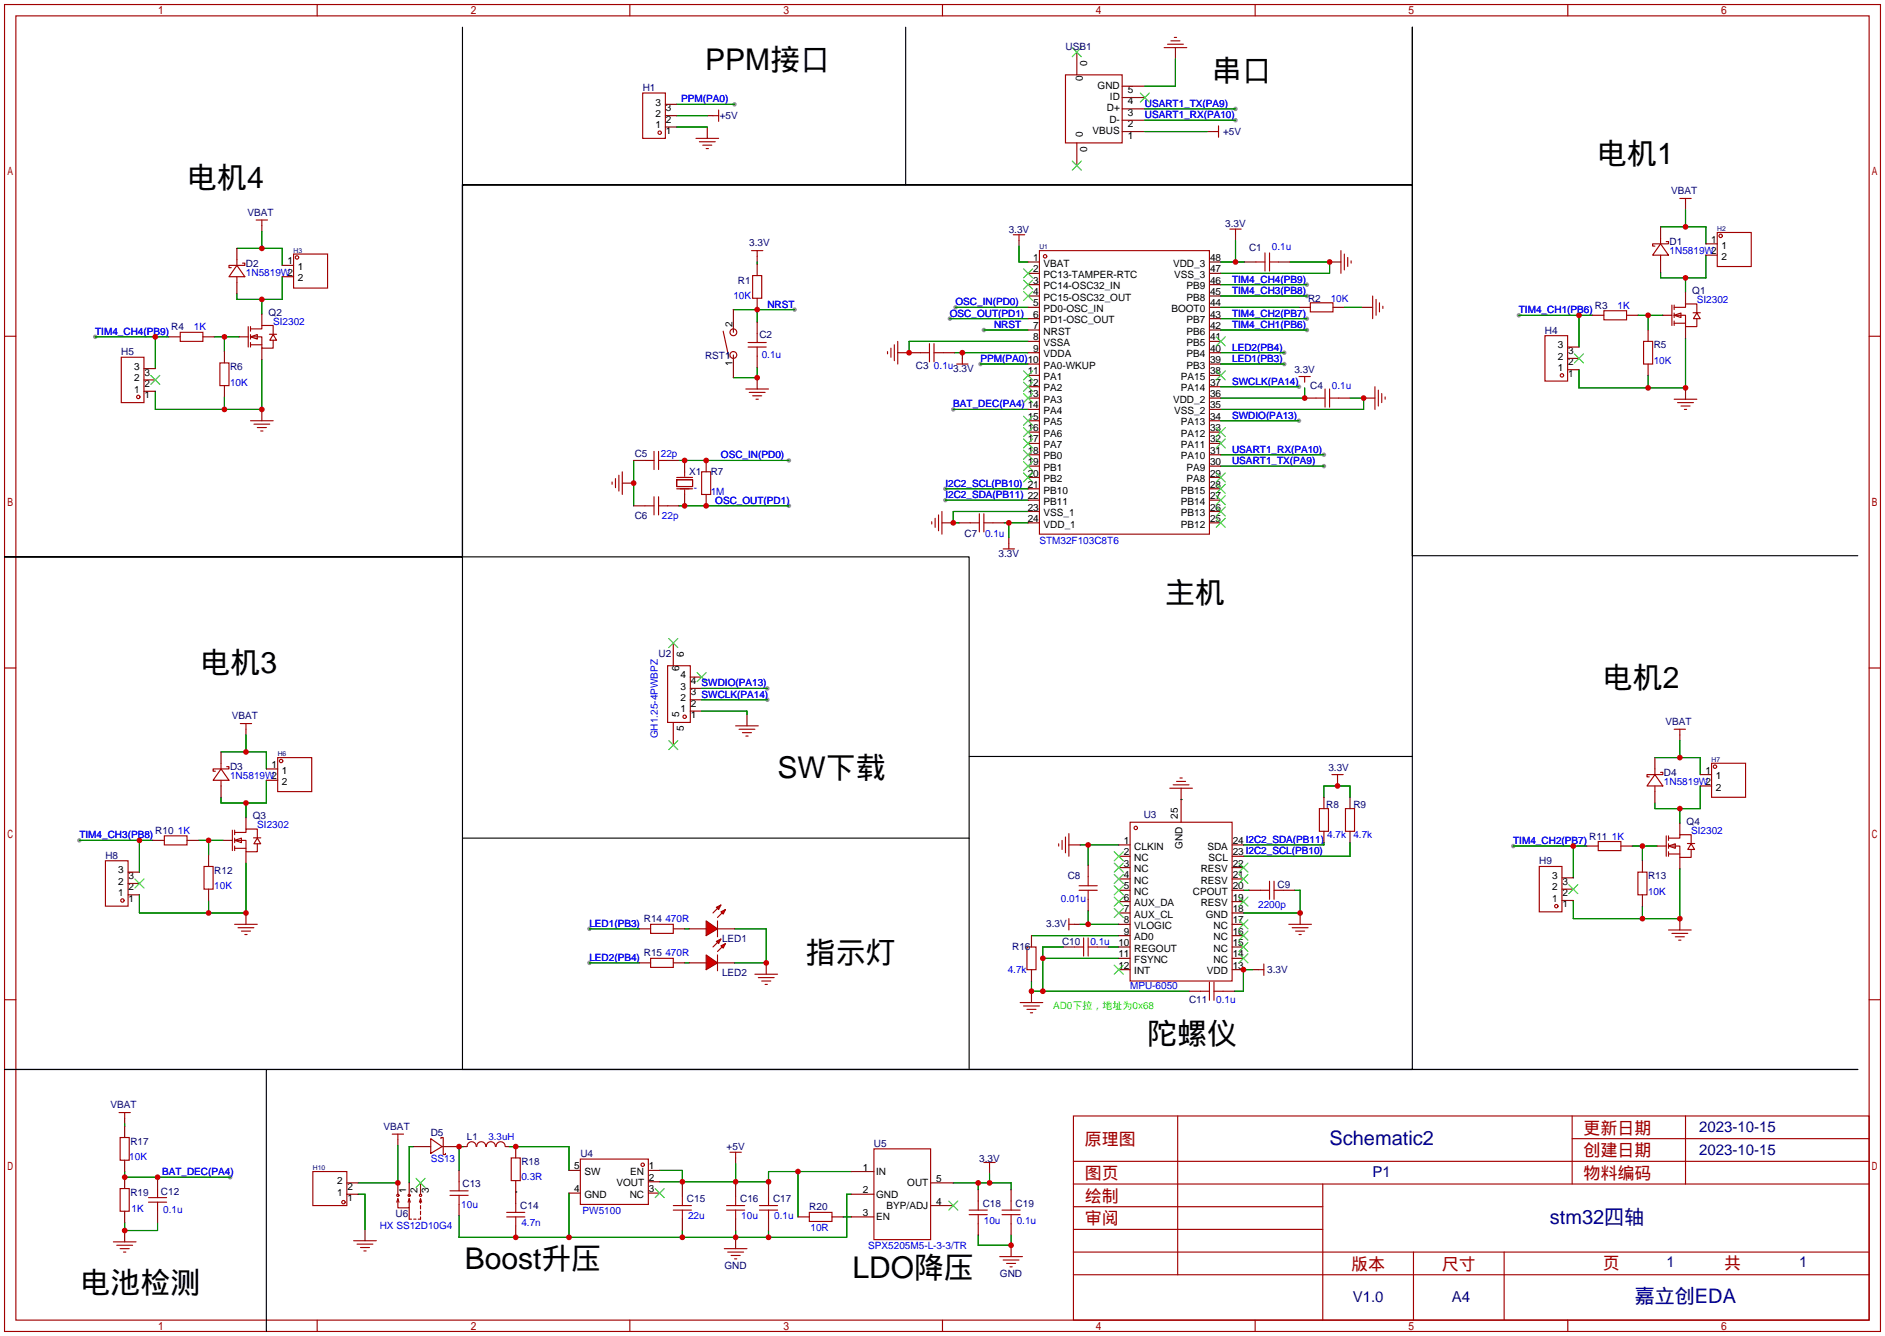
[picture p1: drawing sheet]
<svg xmlns="http://www.w3.org/2000/svg" width="422mm" height="299mm" viewBox="0 0 422 299" stroke-linecap="round" stroke-linejoin="round" font-family="sans-serif">
<g fill="#999">
<circle cx="292.9" cy="73.9" r=".51"/>
<circle cx="292.9" cy="63.8" r=".51"/>
<circle cx="296.7" cy="104.4" r=".51"/>
<circle cx="296.7" cy="101.9" r=".51"/>
<circle cx="211.8" cy="109.5" r=".51"/>
<circle cx="211.8" cy="112" r=".51"/>
<circle cx="176.8" cy="113.3" r=".51"/>
<circle cx="176.8" cy="103.1" r=".51"/>
<circle cx="214.1" cy="68.8" r=".51"/>
<circle cx="212.9" cy="71.4" r=".51"/>
<circle cx="219.7" cy="81.5" r=".51"/>
<circle cx="213.6" cy="91.7" r=".51"/>
<circle cx="287.8" cy="81.5" r=".51"/>
<circle cx="287.8" cy="79" r=".51"/>
<circle cx="220.5" cy="73.9" r=".51"/>
<circle cx="132.1" cy="208" r=".51"/>
<circle cx="132.1" cy="215.6" r=".51"/>
<circle cx="178.1" cy="69.3" r=".51"/>
<circle cx="51.6" cy="263.7" r=".51"/>
<circle cx="164.6" cy="23.4" r=".51"/>
<circle cx="292.9" cy="66.3" r=".51"/>
<circle cx="292.9" cy="71.4" r=".51"/>
<circle cx="340.4" cy="70.6" r=".51"/>
<circle cx="339.1" cy="189.5" r=".51"/>
<circle cx="21.3" cy="75.4" r=".51"/>
<circle cx="17.8" cy="188.2" r=".51"/>
<circle cx="291.1" cy="94.2" r=".51"/>
<circle cx="291.1" cy="86.6" r=".51"/>
<circle cx="172" cy="154.2" r=".51"/>
<circle cx="172" cy="156.7" r=".51"/>
<circle cx="276.9" cy="26.9" r=".51"/>
<circle cx="276.9" cy="24.4" r=".51"/>
</g>
<g fill="none" stroke="#a10000" stroke-width=".25">
<path d="M1 1h420.4v297.2h-420.4zM3.6 3.6h415.2v292.1h-415.2zM71.1 1v2.6M141.1 1v2.6M211.2 1v2.6M281.3 1v2.6M351.3 1v2.6M156 31h5M156.7 31.8h3.6M157.5 32.5h2M158.2 33.3h.5M159.8 25.9h1.2"/>
<path d="M161 24.6v2.6M57.4 49.3h2.5M58.7 49.3v1.2M168.4 56.1h2.5M169.7 56.1v1.3M227.1 52.6h2.5M228.3 52.6v1.2M232.9 56.1h38.1v63.5h-38.1zM275.6 51.3h2.5M276.9 51.3v1.3M281.4 58.7h2.1M283.5 56.6v4.1"/>
<path d="M284.5 58.7h2M284.5 56.6v4.1M300.5 56.1v5.1M301.2 56.9v3.6M302 57.7v2M302.8 58.4v.5M376.4 44.5h2.6M377.7 44.5v1.2M1 75.3h2.6M198.9 78.7v.5M199.6 78v2M200.4 77.2v3.6"/>
<path d="M201.2 76.5v5M206.2 79h2.1M208.3 77v4M209.3 79h2M209.3 77v4M418.8 75.3h2.6M56.1 94.2h5.1M56.9 95h3.6M57.7 95.8h2M58.4 96.5h.5M167.1 87.1h5.1M167.9 87.9h3.5"/>
<path d="M168.7 88.6h2M169.4 89.4h.5M214.4 81.5h2.5M215.6 80.3v1.2M291.1 84.3h2.5M292.4 84.3v1.3M294.9 89.2h2M296.9 87.1v4.1M297.9 89.2h2.1M297.9 87.1v4.1M308.1 86.6v5.1M308.9 87.4v3.5"/>
<path d="M309.6 88.1v2.1M310.4 88.9v.5M375.2 89.4h5M375.9 90.2h3.6M376.7 90.9h2M377.4 91.7h.6M137.2 108v.5M137.9 107.2v2M138.7 106.4v3.6M139.4 105.7v5M144.5 103.1h2.1M144.5 113.3h2.1"/>
<path d="M146.6 101.1v4.1M146.6 111.3v4M147.6 103.1h2M147.6 101.1v4.1M147.6 111.3v4M147.6 113.3h2M151.6 107.4h3.6v1.6h-3.6zM151.6 109.5h3.6M151.6 106.9h3.6M153.4 105.7v1M153.4 109.7v1M157.2 105.7h2.1v5h-2.1z"/>
<path d="M208.8 116.8v.5M209.5 116.1v2M210.3 115.3v3.6M211.1 114.6v5M217.4 117.1h2.1M219.5 115.1v4M220.5 117.1h2M220.5 115.1v4M224.8 122.9h2.5M226.1 121.7v1.2M1 149.6h2.6M418.8 149.6h2.6"/>
<path d="M53.8 162.1h2.6M55.1 162.1v1.2M262.1 176.5h5.1M262.9 175.8h3.5M263.7 175h2M264.4 174.2h.5M298.4 173.5h2.6M299.7 173.5v1.3M375.2 163.3h2.5M376.4 163.3v1.3M237.2 189v.5M238 188.2v2"/>
<path d="M238.8 187.5v3.5M239.5 186.7v5.1M52.6 207h5.1M53.3 207.8h3.6M54.1 208.5h2M54.9 209.3h.5M145.8 207h5.1v2h-5.1zM160.8 206.2v3.6M169.2 218.2h5M169.9 218.9h3.6M170.7 219.7h2M239.5 205.7v2.6"/>
<path d="M239.5 207h1.3M281.9 217.2h1.3M283.2 215.9v2.5M288.8 207h5.1M289.6 207.8h3.5M290.3 208.5h2.1M291.1 209.3h.5M373.9 208.3h5.1M374.6 209h3.6M375.4 209.8h2M376.2 210.6h.5M1 223.9h2.6"/>
<path d="M171.4 220.5h.6M228.6 224.5h5.1M229.4 225.3h3.5M230.1 226.1h2.1M230.9 226.8h.5M418.8 223.9h2.6M26.7 249.2h2.5M27.9 249.2v1.2M87.9 254h2.5M89.2 254v1.3M163.6 258.1h2.5M164.8 258.1v1.2"/>
<path d="M240.5 249.9h178.3v45.8h-178.3zM263.9 249.9v35.6M352.3 249.9v15.3M352.3 255h66.5M377.7 249.9v15.3M25.4 278.1h5.1M26.2 278.9h3.5M26.9 279.7h2.1M79.2 277.9h5.1M80 278.6h3.6M80.8 279.4h2M162.3 279.7h5.1"/>
<path d="M220.5 260.3h2.5M221.7 260.3v1.3M240.5 270.3h55.9M240.5 265.2h178.3M240.5 275.3h55.9M240.5 260.1h178.3M296.4 265.2v30.5M27.7 280.4h.5M71.1 295.7v2.5M81.5 280.2h.5M141.1 295.7v2.5M163.1 280.4h3.5"/>
<path d="M163.8 281.2h2.1M164.6 281.9h.5M211.2 295.7v2.5M224 281.4h5.1M224.8 282.2h3.5M225.6 283h2M226.3 283.7h.5M240.5 285.5h178.3M240.5 280.4h178.3M281.3 295.7v2.5M316.7 280.4v15.3M337.1 280.4v15.3"/>
<path d="M351.3 295.7v2.5"/>
<circle cx="234.2" cy="57.4" r=".38"/>
</g>
<g fill="none" stroke="#870000" stroke-width=".25">
<path d="M158.5 28.4v2.6M158.5 25.9h1.3M58.7 50.5v1.3M169.7 57.4v1.3M228.3 53.8v1.3M230.4 58.7h2.5M271 58.7h2.6M276.9 52.6v1.2M278.9 58.7h2.5M286.5 58.7h2.6M297.9 58.7h2.6M377.7 45.7v1.3"/>
<path d="M201.2 79h5M211.3 79h2.6M215.6 79v1.3M230.4 79h2.5M230.4 61.2h2.5M230.4 63.8h2.5M230.4 66.3h2.5M230.4 68.8h2.5M230.4 71.4h2.5M230.4 73.9h2.5M230.4 76.5h2.5M271 79h2.6"/>
<path d="M271 61.2h2.6M271 63.8h2.6M271 66.3h2.6M271 68.8h2.6M271 71.4h2.6M271 73.9h2.6M271 76.5h2.6M58.7 91.7v2.5M169.7 84.6v2.5M230.4 89.2h2.5M230.4 81.5h2.5M230.4 84.1h2.5"/>
<path d="M230.4 86.6h2.5M230.4 91.7h2.5M230.4 94.2h2.5M230.4 96.8h2.5M230.4 99.3h2.5M271 89.2h2.6M271 81.5h2.6M271 84.1h2.6M271 86.6h2.6M271 91.7h2.6M271 94.2h2.6M271 96.8h2.6"/>
<path d="M271 99.3h2.6M292.4 89.2h2.5M300 89.2h2.5M305.6 89.2h2.5M377.7 86.9v2.5M139.4 108.2h2.6M142 103.1h2.5M142 113.3h2.5M149.6 103.1h2.5M149.6 113.3h2.5M153.4 103.1v2.6M153.4 110.7v2.6"/>
<path d="M158.2 103.1v2.6M158.2 110.7v2.6M211.1 117.1h2.5M214.9 117.1h2.5M222.5 117.1h2.5M230.4 117.1h2.5M230.4 101.9h2.5M230.4 104.4h2.5M230.4 106.9h2.5M230.4 109.5h2.5M230.4 112h2.5M230.4 114.6h2.5"/>
<path d="M271 117.1h2.6M271 101.9h2.6M271 104.4h2.6M271 106.9h2.6M271 109.5h2.6M271 112h2.6M271 114.6h2.6M226.1 120.4v1.3M55.1 163.3v1.3M264.7 176.5v2.6M299.7 174.8v1.2M376.4 164.6v1.3"/>
<path d="M239.5 189.2h2.6M55.1 204.5v2.5M143.3 208h2.5M150.9 208h2.5M171.7 215.6v2.6M240.8 207h1.3M280.7 217.2h1.2M291.3 204.5v2.5M376.4 205.7v2.6M231.1 222v2.5M27.9 250.4v1.3M89.2 255.3v1.2"/>
<path d="M164.8 259.3v1.3M27.9 275.6v2.5M81.8 275.3v2.6M164.8 277.1v2.6M221.7 261.6v1.3M226.6 278.9v2.5"/>
</g>
<g fill="none" stroke="#008700" stroke-width=".25">
<path d="M151.6 28.4h6.9M151.6 25.9h6.9M151.6 23.4h13M53.1 55.6h10.1v3.8M58.7 51.8v3.8M169.7 58.7v.5M228.3 55.1v3.6h2.1M273.6 58.7h5.3M276.9 53.8v4.9M289.1 58.7h8.8v2.5h-24.3M372.1 50.8h10.2v3.8M377.7 47v3.8"/>
<path d="M382.3 57.2v5h-10.2v-1.2M21.3 75.4h16.5M34.8 75.4v7.2M48 75.4h5.6M50.3 75.4v3.3M58.7 67.1v3.3M63.2 62v5.1h-10.1v-1.3M164.3 69.3h13.8M169.7 69.3v2.8M212.9 71.4h17.5M213.9 79h16.5M214.1 68.8h16.3"/>
<path d="M220.5 73.9h9.9M230.4 76.5h-26.7v2.5M273.6 79h14.2M273.6 73.9h19.3M273.6 63.8h19.3M273.6 71.4h19.3M273.6 66.3h19.3M340.4 70.6h16.5M353.8 70.6v7.1M367 70.6h5.6M369.3 70.6v3.3M377.7 62.2v3.3"/>
<path d="M377.7 75.7v11.2h-23.9v-4.1M50.3 88.9v2.8M58.7 80.5v11.2h-23.9v-4.1M169.7 82.3v2.3h-5.4M213.6 91.7h16.8M219.7 81.5h10.7M273.6 81.5h14.2M292.4 86.9v2.3h-18.8M302.5 89.2h3.1v2.5h-32M369.3 84.1v2.8M142 103.1v10.2M152.1 113.3h24.7"/>
<path d="M152.1 103.1h24.7M211.8 109.5h18.6M211.8 112h18.6M225 117.1h5.4M226.1 117.1v3.3M230.4 114.6h-16.8v2.5h1.3M273.6 104.4h23.1M273.6 101.9h23.1M49.5 168.4h10.2v3.8M55.1 164.6v3.8M55.1 179.8v3.3M59.7 174.8v5h-10.2v-1.2"/>
<path d="M264.7 179.1h.1M296.7 178.6v-2.6h5.8v2.6M370.8 169.7h10.2v3.8M376.4 165.9v3.8M381 176v5.1h-10.2v-1.3M17.8 188.2h16.5M31.2 188.2v7.1M44.4 188.2h5.6M46.7 188.2v3.3M55.1 193.3v11.2h-23.9v-4.1M242.1 189.2h8.6M243.8 189.2v4.6"/>
<path d="M278.6 199.4h1.3M290.1 199.4h1.2v5.1h-12.7M296.7 188.7v.5h-18.1M302.5 188.7v3.1h-23.9M339.1 189.5h16.5M352.6 189.5v7.1M365.8 189.5h5.5M368 189.5v3.3M376.4 181.1v3.3M376.4 194.6v11.1h-23.8v-4M46.7 201.7v2.8M132.1 208h11.2"/>
<path d="M132.1 215.6h11.2M153.4 208h1M153.4 215.6h1M164.6 208h7.1v7.6h-7.1M231.1 209.5h19.6M231.1 219.7v2.3h35.3M233.7 214.6h17M238.3 212.1h-4.6v9.9M242.1 207h8.6M243.8 204v3M248.4 212.1h2.3M280.7 217.2h-2.1v4.8h-2"/>
<path d="M368 202.9v2.8M27.9 251.7v.5M89.2 256.5v8.4h-8.9M92.7 256.8h-1v8.1M103.9 256.8h-1v5.3M114 256.8h13.5v5.3M27.9 262.4v1.3h23.7M27.9 273.8v1.8h7.4v-1.8M80.3 267.5h1.5v7.8M115.6 267h.1M127.5 267.2v9.9M147.8 262.1h5.1v3.3"/>
<path d="M147.8 264.7h24.4M152.9 275.6v1.5M164.8 260.6v4.8M164.8 275.6v1.5M172.2 275.6v1.5M178.8 262.4v10.1M189 272.5h1.8M190.8 267.5h-1.1v9.6h-86.8v-4.8M190.8 262.4h-18.6v3M213.6 264.9h13v1.5M219.2 264.9v1.5M219.2 276.6v2.3h7.4v-2.3"/>
<path d="M221.7 262.9v2"/>
</g>
<path d="M103.6 6.1v233.4h312.7h-415.3h315.5v-233.4v35.3h-212.9v83.3h-102.6h102.6v-83.3h212.9v83.1h99.8M202.9 6.1v35.3M103.6 124.7h113.6v44.7M316.5 169.4h-99.3v70.1M103.6 187.7h113.6M59.7 239.5v58.7" fill="none" stroke="#000" stroke-width=".25"/>
<g fill="none" stroke="#3c3" stroke-width=".25">
<path d="M229.4 60.2l2 2M229.4 62.7l2 2.1M229.4 65.3l2 2M231.4 60.2l-2 2M231.4 62.7l-2 2.1M231.4 65.3l-2 2M272.5 75.4l2.1 2.1M274.6 75.4l-2.1 2.1M229.4 83.1l2 2M229.4 85.6l2 2M229.4 88.1l2 2.1M229.4 93.2l2 2"/>
<path d="M229.4 95.8l2 2M229.4 98.3l2 2M231.4 83.1l-2 2M231.4 85.6l-2 2M231.4 88.1l-2 2.1M231.4 93.2l-2 2M231.4 95.8l-2 2M231.4 98.3l-2 2M272.5 98.3l2.1 2M272.5 95.8l2.1 2M272.5 83.1l2.1 2M274.6 98.3l-2.1 2"/>
<path d="M274.6 95.8l-2.1 2M274.6 83.1l-2.1 2M229.4 100.8l2 2.1M229.4 103.4l2 2M229.4 105.9l2 2.1M231.4 100.8l-2 2.1M231.4 103.4l-2 2M231.4 105.9l-2 2.1M272.5 116.1l2.1 2M272.5 113.5l2.1 2.1M272.5 111l2.1 2M272.5 108.5l2.1 2"/>
<path d="M272.5 105.9l2.1 2.1M274.6 116.1l-2.1 2M274.6 113.5l-2.1 2.1M274.6 111l-2.1 2M274.6 108.5l-2.1 2M274.6 105.9l-2.1 2.1"/>
</g>
<g fill="#f00" stroke="#a10000" stroke-width=".25">
<path d="M158.2 206.2l2.6 1.8-2.6 1.5z"/>
<path d="M160.5 203.2l1-.5-.5 1z"/>
<path d="M161.5 204.2l1.1-.5-.5 1z"/>
</g>
<path d="M145.8 214.6h5.1v2.1h-5.1zM160.8 203.5l-1 1M160.8 213.9v3.5M161.8 204.5l-1 1" fill="none" stroke="#a10000" stroke-width=".25"/>
<path d="M143.3 215.6h2.5M150.9 215.6h2.5M154.4 208h3.8M160.8 208h3.8" fill="none" stroke="#870000" stroke-width=".25"/>
<g fill="#f00" stroke="#a10000" stroke-width=".25">
<path d="M158.2 213.9l2.6 1.7-2.6 1.6z"/>
<path d="M160.5 210.8l1-.5-.5 1z"/>
<path d="M161.5 211.8l1.1-.5-.5 1z"/>
</g>
<g fill="none" stroke="#a10000" stroke-width=".25">
<path d="M238.8 16.8h12.7v15.2h-12.7zM260.9 10.7h5M261.6 9.9h3.6M262.4 9.1h2M263.1 8.4h.6M144 20.8h5.1v10.2h-5.1zM271.8 29.5h1.2M273 28.2v2.5M53.1 59.4l1.8 2.6h-3.6zM53.1 58.2v1.2M54.4 58.9h.5v.5h-3.6v.5h.5M65.8 56.9h7.6v7.6h-7.6z"/>
<path d="M372.1 54.6l1.8 2.6h-3.6zM372.1 53.3v1.3M372.1 57.2v1.2M373.4 54.1h.5v.5h-3.6v.5h.5M384.8 52.1h7.6v7.6h-7.6zM40.4 74.4h5.1v2.1h-5.1zM53.1 62v1.2M55.6 73.2v4.5M56.1 75.4l1.6-.5v1zM56.1 73.7h2.6v-.8h2.5v2M56.1 75.4h2.6v2.6h2.5v-1.8M56.1 77.2h2.6"/>
<path d="M56.1 73.2v1M56.1 74.9v1M56.1 76.7v1M60.4 74.9h1.6M61.2 74.9l.8 1.3h-1.5zM162.1 74.2l1.2 5.8M167.6 77.7h4.1M167.6 76.7h4.1M168.7 61.7h2v5.1h-2zM169.7 74.7v2M169.7 77.7v2.1M293.6 67.8h5.1v2.1h-5.1z"/>
<path d="M307.6 66.3v5.1M308.4 67.1v3.5M309.1 67.8v2.1M309.9 68.6v.5M346.2 75.2h5.1v10.1h-5.1zM359.4 69.6h5.1v2h-5.1zM368.3 76.5h2v5h-2zM374.6 68.3v4.6M375.2 70.6l1.5-.5v1zM375.2 68.8h2.5v-.7h2.5v2M375.2 70.6h2.5v2.6h2.5v-1.8M375.2 72.4h2.5"/>
<path d="M375.2 68.3v1M375.2 70.1v1M375.2 71.9v1M379.4 70h1.6M380.2 70.1l.8 1.3h-1.5zM27.2 80h5.1v10.2h-5.1zM49.3 81.3h2v5.1h-2zM149.6 149.1h5.1v12.7h-5.1zM49.5 172.2l1.8 2.6h-3.5zM49.5 170.9v1.3M49.5 174.8v1.2M50.8 171.7h.5v.5h-3.5v.5h.5"/>
<path d="M62.2 169.7h7.6v7.6h-7.6zM164.8 162.6h5.1M165.6 163.3h3.6M166.4 164.1h2M167.1 164.8h.5M370.8 173.5l1.8 2.5h-3.5zM370.8 172.2v1.3M370.8 176v1.3M372.1 173h.5v.5h-3.5v.5h.5M383.5 170.9h7.7v7.7h-7.7zM23.6 192.8h5.1v10.1h-5.1zM36.8 187.2h5.1v2h-5.1z"/>
<path d="M45.7 194.1h2.1v5h-2.1zM52.1 185.9v4.6M52.6 188.2l1.5-.5v1zM52.6 186.4h2.5v-.7h2.6v2M52.6 188.2h2.5v2.6h2.6v-1.8M52.6 190h2.5M52.6 185.9v1M52.6 187.7v1M52.6 189.5v1M56.8 187.6h1.6M57.7 187.7l.7 1.3h-1.5zM241.8 199.4h4.1"/>
<path d="M241.8 198.4h4.1M243.8 196.3v2.1M243.8 199.4v2M253.2 184.1h22.9v35.6h-22.9zM282.4 199.4h2.1M284.5 197.4v4M285.5 199.4h2M285.5 197.4v4M295.7 181.1h2v5.1h-2zM301.5 181.1h2v5.1h-2zM344.9 194.1h5.1v10.1h-5.1zM358.1 188.5h5.1v2h-5.1z"/>
<path d="M367 195.3h2.1v5.1h-2.1zM373.4 187.2v4.6M373.9 189.5l1.5-.5v1zM373.9 187.7h2.5v-.8h2.6v2.1M373.9 189.5h2.5v2.5h2.6v-1.8M373.9 191.3h2.5M373.9 187.2v1M373.9 189v1M373.9 190.8v1M378.1 188.9h1.6M379 189l.7 1.2h-1.5zM160.8 211.1l-1 1"/>
<path d="M161.8 212.1l-1 1M230.1 212.1h2.1v5.1h-2.1zM240.8 212.1h2M242.8 210.1v4M243.8 210.1v4M243.8 212.1h2.1M271 220v4M272 220v4M269 222h2M272 222h2.1M26.9 254.8h2.1v5h-2.1zM96.5 255l2.6 1.8-2.6 1.5z"/>
<path d="M98.8 255v-.2h.5v3.8h.5v-.3M104.7 256.8a1.01 1.01 0 0 1 1-1.1 1.01 1.01 0 0 1 1 1.1M106.8 256.8a1.01 1.01 0 0 1 1-1.1 1.01 1.01 0 0 1 1.1 1.1M109 256.8a1.01 1.01 0 0 1 1-1.1 1.01 1.01 0 0 1 1 1.1M111.2 256.8a1.01 1.01 0 0 1 1-1.1 1.01 1.01 0 0 1 1 1.1M114.6 259.3h2v5.1h-2zM130 259.6h15.3v10.1h-15.3zM195.8 257.3h12.7v20.3h-12.7zM26.9 266.2h2.1v5.1h-2.1zM33.3 269.2h4M33.3 268.2h4M35.3 266.2v2"/>
<path d="M35.3 269.2v2.1M70.1 262.4h7.6v7.6h-7.6zM89.2 268.5v2h2.5v-2M89.2 268.5l-.3 .7M89.2 268.5l.2 .7M91.7 270.5v2.5h.5M91.7 268.5l.2 .7M91.7 268.5l-.3 .7M92.7 273h.5M94.2 272.5v.5h-.5M94.2 268.5v1M94.2 270v.8"/>
<path d="M94.2 271.3v.7M94.2 268.5l.3 .7M94.2 268.5l-.2 .7M100.8 267.7h4.1M100.8 266.7h4.1M102.9 264.7v2M102.9 267.7v2M113.5 272.5h4.1M113.5 271.5h4.1M115.6 269.5v2M115.6 272.5v2.1M150.9 271h4"/>
<path d="M150.9 270h4M152.9 268v2M152.9 271v2M162.8 271h4.1M162.8 270h4.1M164.8 268v2M164.8 271v2M170.2 271h4M170.2 270h4M172.2 268v2M172.2 271v2M181.4 271.5h5v2.1h-5z"/>
<path d="M217.2 271h4M217.2 272h4M219.2 269v2M219.2 272v2.1M224.5 271h4.1M224.5 272h4.1M226.6 269v2M226.6 272v2.1"/>
<circle cx="147.8" cy="29.7" r=".38"/>
<circle cx="66.5" cy="57.7" r=".38"/>
<circle cx="385.6" cy="52.8" r=".38"/>
<circle cx="164.3" cy="79.5" r=".76"/>
<circle cx="164.3" cy="74.4" r=".76"/>
<circle cx="31" cy="88.9" r=".38"/>
<circle cx="350" cy="84.1" r=".38"/>
<circle cx="63" cy="170.4" r=".38"/>
<circle cx="153.4" cy="160.5" r=".38"/>
<circle cx="384.3" cy="171.7" r=".38"/>
<circle cx="254.5" cy="185.4" r=".38"/>
<circle cx="27.4" cy="201.7" r=".38"/>
<circle cx="348.7" cy="202.9" r=".38"/>
<circle cx="77" cy="269.2" r=".38"/>
<circle cx="89.2" cy="267.7" r=".25"/>
<circle cx="91.7" cy="267.7" r=".25"/>
<circle cx="94.2" cy="267.7" r=".25"/>
<circle cx="144" cy="260.9" r=".38"/>
</g>
<g fill="none" stroke="#870000" stroke-width=".25">
<path d="M241.3 11.7v5.1M251.5 19.3h5M263.4 10.7v2.5M149.1 28.4h2.5M149.1 25.9h2.5M149.1 23.4h2.5M241.3 32v5.1M251.5 29.5h5M251.5 26.9h5M251.5 24.4h5M251.5 21.8h5M270.5 29.5h1.3"/>
<path d="M53.1 55.6v2.6M63.2 59.4h2.6M169.7 59.2v2.5M372.1 50.8v2.5M372.1 58.4v2.6M382.3 54.6h2.5M382.3 57.2h2.5M37.8 75.4h2.6M45.5 75.4h2.5M50.3 78.7v2.6M53.1 63.2v2.6M53.6 75.4h2"/>
<path d="M58.7 70.4v2.5M58.7 78v2.5M63.2 62h2.6M164.3 69.3v5.1M164.3 79.5v5.1M169.7 66.8v2.5M169.7 72.1v2.6M169.7 79.8v2.5M291.1 68.8h2.5M298.7 68.8h2.5M305.1 68.8h2.5M351.3 77.7h2.5"/>
<path d="M356.9 70.6h2.5M364.5 70.6h2.5M369.3 73.9v2.6M372.6 70.6h2M377.7 65.5v2.6M377.7 73.2v2.5M32.3 87.6h2.5M32.3 85.1h2.5M32.3 82.6h2.5M50.3 86.4v2.5M351.3 82.8h2.5M351.3 80.3h2.5"/>
<path d="M369.3 81.5v2.6M150.9 144v5.1M154.7 159.3h2.5M154.7 156.7h2.5M154.7 154.2h2.5M154.7 151.6h2.5M49.5 168.4v2.5M49.5 176v2.6M59.7 172.2h2.5M59.7 174.8h2.5M150.9 161.8v5.1M167.4 160v2.6"/>
<path d="M264.7 179.1v5M296.7 178.6v2.5M302.5 178.6v2.5M370.8 169.7v2.5M370.8 177.3v2.5M381 173.5h2.5M381 176h2.5M28.7 197.9h2.5M28.7 195.3h2.5M34.3 188.2h2.5M41.9 188.2h2.5M46.7 191.5v2.6"/>
<path d="M46.7 199.1v2.6M50 188.2h2.1M55.1 183.1v2.6M55.1 190.8v2.5M243.8 193.8v2.5M250.7 189.2h2.5M250.7 191.8h2.5M250.7 194.3h2.5M250.7 196.8h2.5M250.7 199.4h2.5M276.1 189.2h2.5M276.1 191.8h2.5"/>
<path d="M276.1 194.3h2.5M276.1 196.8h2.5M276.1 199.4h2.5M279.9 199.4h2.5M287.5 199.4h2.6M296.7 186.2v2.5M302.5 186.2v2.5M350 199.1h2.6M350 196.6h2.6M355.6 189.5h2.5M363.2 189.5h2.6M368 192.8v2.5"/>
<path d="M371.3 189.5h2.1M376.4 184.4v2.5M376.4 192v2.6M28.7 200.4h2.5M154.4 215.6h3.8M160.8 215.6h3.8M231.1 209.5v2.6M231.1 217.2v2.5M238.3 212.1h2.5M243.8 201.4v2.6M245.9 212.1h2.5M250.7 201.9h2.5"/>
<path d="M250.7 204.5h2.5M250.7 207h2.5M250.7 209.5h2.5M250.7 212.1h2.5M250.7 214.6h2.5M250.7 217.2h2.5M276.1 201.9h2.5M276.1 204.5h2.5M276.1 207h2.5M276.1 209.5h2.5M276.1 212.1h2.5M276.1 214.6h2.5"/>
<path d="M276.1 217.2h2.5M350 201.7h2.6M368 200.4v2.5M266.4 222h2.6M274.1 222h2.5M27.9 252.2v2.6M27.9 259.8v2.6M92.7 256.8h3.8M99.1 256.8h3.8M103.9 256.8h.7M113.3 256.8h.7M115.6 256.8v2.5"/>
<path d="M27.9 263.7v2.5M27.9 271.3v2.5M35.3 263.7v2.5M35.3 271.3v2.5M77.7 267.5h2.6M77.7 264.9h2.6M89.2 264.9v2.6M91.7 264.9v3.1M94.2 264.9v2.6M102.9 262.1v2.6M102.9 269.7v2.6M115.6 264.4v5.1"/>
<path d="M115.6 274.6v2.5M127.5 262.1h2.5M127.5 267.2h2.5M145.3 262.1h2.5M145.3 264.7h2.5M145.3 267.2h2.5M152.9 265.4v2.6M152.9 273v2.6M164.8 265.4v2.6M164.8 273v2.6M172.2 265.4v2.6M172.2 273v2.6"/>
<path d="M178.8 272.5h2.6M186.4 272.5h2.6M190.8 272.5h5M190.8 262.4h5M190.8 267.5h5M208.5 270h5.1M208.5 264.9h5.1M219.2 266.4v2.6M219.2 274.1v2.5M226.6 266.4v2.6M226.6 274.1v2.5"/>
</g>
<g fill="none" stroke="#3c3" stroke-width=".25">
<path d="M240.3 10.7l2 2M242.3 10.7l-2 2M240.3 36.1l2 2M242.3 36.1l-2 2M255.5 20.8l2.1 2.1M257.6 20.8l-2.1 2.1M352.8 79.2l2 2.1M354.8 79.2l-2 2.1M33.8 84.1l2 2M35.8 84.1l-2 2M149.9 143l2 2M151.9 143l-2 2"/>
<path d="M156.2 150.6l2 2.1M158.2 150.6l-2 2.1M149.9 165.9l2 2M151.9 165.9l-2 2M30.2 196.8l2.1 2.1M32.3 196.8l-2.1 2.1M249.7 190.8l2 2M249.7 193.3l2 2M249.7 195.8l2 2.1M249.7 198.4l2 2M251.7 190.8l-2 2M251.7 193.3l-2 2"/>
<path d="M251.7 195.8l-2 2.1M251.7 198.4l-2 2M277.6 195.8l2.1 2.1M277.6 193.3l2.1 2M279.7 195.8l-2.1 2.1M279.7 193.3l-2.1 2M351.5 198.1l2.1 2.1M353.6 198.1l-2.1 2.1M249.7 200.9l2 2M249.7 203.5l2 2M249.7 216.2l2 2M251.7 200.9l-2 2"/>
<path d="M251.7 203.5l-2 2M251.7 216.2l-2 2M277.6 213.6l2.1 2M277.6 211.1l2.1 2M277.6 208.5l2.1 2.1M277.6 206l2.1 2M277.6 200.9l2.1 2M279.7 213.6l-2.1 2M279.7 211.1l-2.1 2M279.7 208.5l-2.1 2.1M279.7 206l-2.1 2M279.7 200.9l-2.1 2"/>
<path d="M93.2 263.9l2 2M95.2 263.9l-2 2M146.8 266.2l2 2M148.8 266.2l-2 2M212.6 269l2 2M214.6 269l-2 2"/>
</g>
<path d="M263.4 13.2v6.1h-6.9M256.5 26.9h20.4M256.5 24.4h20.4M256.5 29.5h14M273.6 68.8h17.5M301.2 68.8h3.9M273.6 94.2h17.5M273.6 86.6h17.5M157.2 159.3h10.2v.7M157.2 154.2h14.8M157.2 156.7h14.8" fill="none" stroke="#008700" stroke-width=".25"/>
<g fill="#c00">
<circle cx="297.9" cy="58.7" r=".63"/>
<circle cx="276.9" cy="58.7" r=".63"/>
<circle cx="292.4" cy="89.2" r=".63"/>
<circle cx="305.6" cy="89.2" r=".63"/>
<circle cx="226.1" cy="117.1" r=".63"/>
<circle cx="213.6" cy="117.1" r=".63"/>
<circle cx="215.6" cy="79" r=".63"/>
<circle cx="203.7" cy="79" r=".63"/>
<circle cx="158.2" cy="113.3" r=".63"/>
<circle cx="153.4" cy="113.3" r=".63"/>
<circle cx="158.2" cy="103.1" r=".63"/>
<circle cx="153.4" cy="103.1" r=".63"/>
<circle cx="171.7" cy="215.6" r=".63"/>
<circle cx="169.7" cy="69.3" r=".63"/>
<circle cx="169.7" cy="84.6" r=".63"/>
<circle cx="142" cy="108.2" r=".63"/>
<circle cx="115.6" cy="256.8" r=".63"/>
<circle cx="221.7" cy="264.9" r=".63"/>
<circle cx="219.2" cy="264.9" r=".63"/>
<circle cx="226.6" cy="278.9" r=".63"/>
<circle cx="102.9" cy="256.8" r=".63"/>
<circle cx="172.2" cy="277.1" r=".63"/>
<circle cx="164.8" cy="277.1" r=".63"/>
<circle cx="115.6" cy="277.1" r=".63"/>
<circle cx="127.5" cy="277.1" r=".63"/>
<circle cx="152.9" cy="277.1" r=".63"/>
<circle cx="164.8" cy="264.7" r=".63"/>
<circle cx="152.9" cy="264.7" r=".63"/>
<circle cx="172.2" cy="264.7" r=".63"/>
<circle cx="178.8" cy="262.4" r=".63"/>
<circle cx="89.2" cy="264.9" r=".63"/>
<circle cx="27.9" cy="275.6" r=".63"/>
<circle cx="27.9" cy="263.7" r=".63"/>
<circle cx="35.3" cy="263.7" r=".63"/>
<circle cx="299.7" cy="176" r=".63"/>
<circle cx="243.8" cy="207" r=".63"/>
<circle cx="243.8" cy="189.2" r=".63"/>
<circle cx="231.1" cy="222" r=".63"/>
<circle cx="233.7" cy="222" r=".63"/>
<circle cx="233.7" cy="214.6" r=".63"/>
<circle cx="291.3" cy="204.5" r=".63"/>
<circle cx="278.6" cy="217.2" r=".63"/>
<circle cx="377.7" cy="86.9" r=".63"/>
<circle cx="369.3" cy="86.9" r=".63"/>
<circle cx="369.3" cy="70.6" r=".63"/>
<circle cx="377.7" cy="50.8" r=".63"/>
<circle cx="377.7" cy="62.2" r=".63"/>
<circle cx="353.8" cy="70.6" r=".63"/>
<circle cx="376.4" cy="205.7" r=".63"/>
<circle cx="368" cy="205.7" r=".63"/>
<circle cx="368" cy="189.5" r=".63"/>
<circle cx="376.4" cy="169.7" r=".63"/>
<circle cx="376.4" cy="181.1" r=".63"/>
<circle cx="352.6" cy="189.5" r=".63"/>
<circle cx="58.7" cy="91.7" r=".63"/>
<circle cx="50.3" cy="91.7" r=".63"/>
<circle cx="50.3" cy="75.4" r=".63"/>
<circle cx="58.7" cy="55.6" r=".63"/>
<circle cx="58.7" cy="67.1" r=".63"/>
<circle cx="34.8" cy="75.4" r=".63"/>
<circle cx="55.1" cy="204.5" r=".63"/>
<circle cx="46.7" cy="204.5" r=".63"/>
<circle cx="46.7" cy="188.2" r=".63"/>
<circle cx="55.1" cy="168.4" r=".63"/>
<circle cx="55.1" cy="179.8" r=".63"/>
<circle cx="31.2" cy="188.2" r=".63"/>
</g>
<g font-size="6.7">
<text x="158" y="15.7">PPM接口</text>
<text x="271.5" y="18.2">串口</text>
<text x="357.9" y="36.8">电机1</text>
<text x="41.9" y="42.1">电机4</text>
<text x="261.1" y="135.1">主机</text>
<text x="45" y="150.8">电机3</text>
<text x="359.2" y="154.1">电机2</text>
<text x="174.2" y="174.2">SW下载</text>
<text x="180.6" y="215.6">指示灯</text>
<text x="257" y="233.9">陀螺仪</text>
<text x="104.1" y="284.2">Boost升压</text>
<text x="191" y="286.2">LDO降压</text>
<text x="18" y="289.5">电池检测</text>
</g>
<g font-size="4.5" fill="#000080">
<text x="297.9" y="256.4">Schematic2</text>
<text x="347.3" y="274.1">stm32四轴</text>
<text x="366.4" y="291.9">嘉立创EDA</text>
</g>
<g font-size="3.8" fill="#a00000">
<text x="243.1" y="256.4">原理图</text>
<text x="354.8" y="253.9">更新日期</text>
<text x="354.8" y="259">创建日期</text>
<text x="243.1" y="269.1">绘制</text>
<text x="243.1" y="264">图页</text>
<text x="354.8" y="264">物料编码</text>
<text x="243.1" y="274.2">审阅</text>
<text x="302.8" y="284.4">版本</text>
<text x="323.1" y="284.4">尺寸</text>
<text x="359.2" y="284.1">页</text>
<text x="386.3" y="284.1">共</text>
</g>
<g font-size="3.4" fill="#000080">
<text x="380.7" y="253.5">2023-10-15</text>
<text x="307.6" y="263.6">P1</text>
<text x="380.7" y="258.6">2023-10-15</text>
<text x="373.5" y="283.7">1</text>
<text x="403.2" y="283.7">1</text>
<text x="303.1" y="291.6">V1.0</text>
<text x="325.3" y="291.6">A4</text>
</g>
<g font-size="2.2" fill="#000080">
<text x="238.8" y="11.2">USB1</text>
<text x="144" y="20.4">H1</text>
<text x="161.3" y="26.6">+5V</text>
<text x="274.1" y="30.1">+5V</text>
<text x="374.5" y="43.4">VBAT</text>
<text x="55.5" y="48.3">VBAT</text>
<text x="226" y="52.1">3.3V</text>
<text x="274.6" y="50.9">3.3V</text>
<text x="55.1" y="59.7">D2</text>
<text x="167.9" y="55.1">3.3V</text>
<text x="279.9" y="56.2">C1</text>
<text x="374.1" y="54.9">D1</text>
<text x="165.4" y="63.6">R1</text>
<text x="379.2" y="65.8">Q1</text>
<text x="60.2" y="70.7">Q2</text>
<text x="293.1" y="67.6">R2</text>
<text x="357.4" y="69.1">R3</text>
<text x="38.4" y="74">R4</text>
<text x="170.2" y="75.8">C2</text>
<text x="346.2" y="74.7">H4</text>
<text x="27.2" y="79.6">H5</text>
<text x="51.6" y="82.9">R6</text>
<text x="158" y="80.3">RST1</text>
<text x="205.2" y="82.6">C3</text>
<text x="213.6" y="83.3">3.3V</text>
<text x="290.1" y="83.6">3.3V</text>
<text x="370.6" y="78">R5</text>
<text x="293.6" y="87.2">C4</text>
<text x="142.2" y="102.4">C5</text>
<text x="154.4" y="106.5">X1</text>
<text x="159.3" y="106.5">R7</text>
<text x="142.2" y="116.1">C6</text>
<text x="216.2" y="120.2">C7</text>
<text x="223.8" y="124.7">3.3V</text>
<text x="147.6" y="147.1">U2</text>
<text x="51.9" y="161.1">VBAT</text>
<text x="373.2" y="162.3">VBAT</text>
<text x="51.6" y="172.5">D3</text>
<text x="297.7" y="172.8">3.3V</text>
<text x="372.9" y="173.8">D4</text>
<text x="56.6" y="183.4">Q3</text>
<text x="256.3" y="183.2">U3</text>
<text x="297.2" y="180.9">R8</text>
<text x="303.3" y="180.9">R9</text>
<text x="378" y="184.7">Q4</text>
<text x="34.8" y="186.7">R10</text>
<text x="356.1" y="188">R11</text>
<text x="23.6" y="192.3">H8</text>
<text x="48" y="195.6">R12</text>
<text x="239.3" y="196.9">C8</text>
<text x="344.9" y="193.6">H9</text>
<text x="369.3" y="196.9">R13</text>
<text x="286.3" y="198.9">C9</text>
<text x="144.3" y="206.6">R14</text>
<text x="234.4" y="207.5">3.3V</text>
<text x="144.3" y="214.2">R15</text>
<text x="161.8" y="210.9">LED1</text>
<text x="226.8" y="212.7">R16</text>
<text x="238" y="211.6">C10</text>
<text x="161.8" y="218.5">LED2</text>
<text x="284" y="218">3.3V</text>
<text x="266.4" y="224.6">C11</text>
<text x="24.8" y="248.2">VBAT</text>
<text x="29.2" y="256.3">R17</text>
<text x="86" y="253">VBAT</text>
<text x="96.5" y="254.3">D5</text>
<text x="104.6" y="255.3">L1</text>
<text x="162.8" y="257.5">+5V</text>
<text x="195.8" y="256.9">U5</text>
<text x="116.8" y="260.9">R18</text>
<text x="130" y="259.1">U4</text>
<text x="219.4" y="260.2">3.3V</text>
<text x="29.2" y="267.8">R19</text>
<text x="36.1" y="267.5">C12</text>
<text x="103.6" y="265.7">C13</text>
<text x="153.9" y="269.3">C15</text>
<text x="165.9" y="269.3">C16</text>
<text x="173.2" y="269.3">C17</text>
<text x="88.6" y="272.6">U6</text>
<text x="116.6" y="270.8">C14</text>
<text x="181.4" y="271.1">R20</text>
<text x="220.2" y="270.3">C18</text>
<text x="227.6" y="270.3">C19</text>
<text x="162.4" y="284.1">GND</text>
<text x="224.1" y="285.9">GND</text>
</g>
<g font-size="2.2">
<text x="243.6" y="14.7" transform="rotate(-90 243.6 14.7)">0</text>
<text x="146.9" y="23.7">3</text>
<text x="242.6" y="18" transform="rotate(-90 242.6 18)">0</text>
<text x="246" y="19.8">GND</text>
<text x="248.7" y="22.4">ID</text>
<text x="252.7" y="23.4">4</text>
<text x="252.7" y="20.9">5</text>
<text x="146.9" y="28.7">1</text>
<text x="146.9" y="26.2">2</text>
<text x="149.2" y="27.5">2</text>
<text x="149.2" y="24.9">3</text>
<text x="248" y="24.9">D+</text>
<text x="248.6" y="27.5">D-</text>
<text x="252.7" y="28.5">2</text>
<text x="252.7" y="25.9">3</text>
<text x="149.2" y="30">1</text>
<text x="242.6" y="30.7" transform="rotate(-90 242.6 30.7)">0</text>
<text x="243.6" y="34" transform="rotate(-90 243.6 34)">0</text>
<text x="244.8" y="30">VBUS</text>
<text x="252.7" y="31">1</text>
<text x="64.4" y="59.2">1</text>
<text x="231.5" y="58.5">1</text>
<text x="233.9" y="59.7">VBAT</text>
<text x="262.9" y="59.7">VDD_3</text>
<text x="271.1" y="58.5">48</text>
<text x="383.4" y="54.4">1</text>
<text x="385.7" y="55.7">1</text>
<text x="385.7" y="58.2">2</text>
<text x="66.7" y="60.5">1</text>
<text x="66.7" y="63">2</text>
<text x="231.5" y="61">2</text>
<text x="231.5" y="63.5">3</text>
<text x="233.9" y="62.3">PC13-TAMPER-RTC</text>
<text x="233.9" y="64.8">PC14-OSC32_IN</text>
<text x="263.1" y="62.3">VSS_3</text>
<text x="265.8" y="64.8">PB9</text>
<text x="271.1" y="63.5">46</text>
<text x="271.1" y="61">47</text>
<text x="231.5" y="66.1">4</text>
<text x="231.5" y="68.6">5</text>
<text x="231.5" y="71.2">6</text>
<text x="233.9" y="67.3">PC15-OSC32_OUT</text>
<text x="233.9" y="69.9">PD0-OSC_IN</text>
<text x="262.5" y="69.9">BOOT0</text>
<text x="265.8" y="67.3">PB8</text>
<text x="271.1" y="71.2">43</text>
<text x="271.1" y="68.6">44</text>
<text x="271.1" y="66.1">45</text>
<text x="164.1" y="73.2" transform="rotate(-90 164.1 73.2)">2</text>
<text x="231.5" y="73.7">7</text>
<text x="231.5" y="76.2">8</text>
<text x="233.9" y="72.4">PD1-OSC_OUT</text>
<text x="233.9" y="75">NRST</text>
<text x="233.9" y="77.5">VSSA</text>
<text x="265.8" y="77.5">PB5</text>
<text x="265.8" y="75">PB6</text>
<text x="265.8" y="72.4">PB7</text>
<text x="271.1" y="76.2">41</text>
<text x="271.1" y="73.7">42</text>
<text x="30.1" y="82.8">3</text>
<text x="164.1" y="82" transform="rotate(-90 164.1 82)">1</text>
<text x="230.3" y="83.9">11</text>
<text x="231.5" y="78.8">9</text>
<text x="233.9" y="80">VDDA</text>
<text x="233.9" y="82.6">PA0-WKUP</text>
<text x="265.8" y="82.6">PB3</text>
<text x="265.8" y="80">PB4</text>
<text x="271.1" y="83.9">38</text>
<text x="271.1" y="81.3">39</text>
<text x="271.1" y="78.8">40</text>
<text x="349.1" y="83.1">1</text>
<text x="349.1" y="80.6">2</text>
<text x="349.1" y="78">3</text>
<text x="351.4" y="81.8">2</text>
<text x="351.4" y="79.3">3</text>
<text x="30.1" y="87.9">1</text>
<text x="30.1" y="85.4">2</text>
<text x="32.4" y="89.2">1</text>
<text x="32.4" y="86.6">2</text>
<text x="32.4" y="84.1">3</text>
<text x="230.3" y="86.4">12</text>
<text x="230.3" y="88.9">13</text>
<text x="233.9" y="85.1">PA1</text>
<text x="233.9" y="87.7">PA2</text>
<text x="264.6" y="87.7">PA14</text>
<text x="264.6" y="85.1">PA15</text>
<text x="271.1" y="88.9">36</text>
<text x="271.1" y="86.4">37</text>
<text x="351.4" y="84.4">1</text>
<text x="230.3" y="94">15</text>
<text x="233.9" y="90.2">PA3</text>
<text x="233.9" y="92.7">PA4</text>
<text x="233.9" y="95.3">PA5</text>
<text x="262.9" y="90.2">VDD_2</text>
<text x="263.1" y="92.7">VSS_2</text>
<text x="264.6" y="95.3">PA13</text>
<text x="271.1" y="94">34</text>
<text x="271.1" y="91.5">35</text>
<text x="230.3" y="96.6">16</text>
<text x="230.3" y="99.1">17</text>
<text x="230.3" y="101.6">18</text>
<text x="233.9" y="97.8">PA6</text>
<text x="233.9" y="100.4">PA7</text>
<text x="264.6" y="100.4">PA11</text>
<text x="264.6" y="97.8">PA12</text>
<text x="271.1" y="101.6">31</text>
<text x="271.1" y="99.1">32</text>
<text x="271.1" y="96.6">33</text>
<text x="230.3" y="104.2">19</text>
<text x="230.3" y="106.7">20</text>
<text x="233.9" y="102.9">PB0</text>
<text x="233.9" y="105.4">PB1</text>
<text x="233.9" y="108">PB2</text>
<text x="264.6" y="102.9">PA10</text>
<text x="265.8" y="108">PA8</text>
<text x="265.8" y="105.4">PA9</text>
<text x="271.1" y="106.7">29</text>
<text x="271.1" y="104.2">30</text>
<text x="233.9" y="110.5">PB10</text>
<text x="233.9" y="113.1">PB11</text>
<text x="264.6" y="113.1">PB14</text>
<text x="264.6" y="110.5">PB15</text>
<text x="271.1" y="111.8">27</text>
<text x="271.1" y="109.3">28</text>
<text x="230.3" y="114.3">23</text>
<text x="230.3" y="116.9">24</text>
<text x="233.9" y="115.6">VSS_1</text>
<text x="233.9" y="118.1">VDD_1</text>
<text x="264.6" y="118.1">PB12</text>
<text x="264.6" y="115.6">PB13</text>
<text x="271.1" y="116.9">25</text>
<text x="271.1" y="114.3">26</text>
<text x="153.2" y="147" transform="rotate(-90 153.2 147)">6</text>
<text x="152.2" y="150.4" transform="rotate(-90 152.2 150.4)">6</text>
<text x="152.5" y="154.5">3</text>
<text x="152.5" y="151.9">4</text>
<text x="154.8" y="155.7">3 SWCLK(PA14)</text>
<text x="154.8" y="153.2">4 SWDIO(PA13)</text>
<text x="152.2" y="160.5" transform="rotate(-90 152.2 160.5)">5</text>
<text x="152.5" y="159.5">1</text>
<text x="152.5" y="157">2</text>
<text x="154.8" y="160.8">1</text>
<text x="154.8" y="158.3">2</text>
<text x="153.2" y="163.8" transform="rotate(-90 153.2 163.8)">5</text>
<text x="60.9" y="172">1</text>
<text x="63.2" y="173.3">1</text>
<text x="382.2" y="173.3">1</text>
<text x="63.2" y="175.8">2</text>
<text x="384.5" y="174.5">1</text>
<text x="384.5" y="177.1">2</text>
<text x="264" y="183.4" transform="rotate(-90 264 183.4)">25</text>
<text x="251.9" y="189">1</text>
<text x="251.9" y="191.6">2</text>
<text x="254.2" y="190.3">CLKIN</text>
<text x="265" y="190.1" transform="rotate(-90 265 190.1)">GND</text>
<text x="270.5" y="190.3">SDA</text>
<text x="276.2" y="191.6">23 I2C2_SCL(PB10)</text>
<text x="276.2" y="189">24 I2C2_SDA(PB11)</text>
<text x="26.5" y="195.6">3</text>
<text x="28.8" y="196.9">3</text>
<text x="251.9" y="194.1">3</text>
<text x="251.9" y="196.6">4</text>
<text x="254.2" y="192.8">NC</text>
<text x="254.2" y="195.4">NC</text>
<text x="254.2" y="197.9">NC</text>
<text x="269.1" y="197.9">RESV</text>
<text x="269.1" y="195.4">RESV</text>
<text x="270.8" y="192.8">SCL</text>
<text x="276.2" y="196.6">21</text>
<text x="276.2" y="194.1">22</text>
<text x="347.8" y="196.9">3</text>
<text x="26.5" y="200.7">1</text>
<text x="26.5" y="198.2">2</text>
<text x="28.8" y="202">1</text>
<text x="28.8" y="199.4">2</text>
<text x="251.9" y="199.2">5</text>
<text x="251.9" y="201.7">6</text>
<text x="254.2" y="200.4">NC</text>
<text x="254.2" y="203">AUX_DA</text>
<text x="267.3" y="200.4">CPOUT</text>
<text x="269.1" y="203">RESV</text>
<text x="276.2" y="201.7">19</text>
<text x="276.2" y="199.2">20</text>
<text x="347.8" y="202">1</text>
<text x="347.8" y="199.4">2</text>
<text x="350.1" y="203.2">1</text>
<text x="350.1" y="200.7">2</text>
<text x="350.1" y="198.2">3</text>
<text x="251.9" y="204.3">7</text>
<text x="251.9" y="206.8">8</text>
<text x="251.9" y="209.3">9</text>
<text x="254.2" y="205.5">AUX_CL</text>
<text x="254.2" y="208.1">VLOGIC</text>
<text x="270.2" y="205.5">GND</text>
<text x="271.9" y="208.1">NC</text>
<text x="276.2" y="209.3">16</text>
<text x="276.2" y="206.8">17</text>
<text x="276.2" y="204.3">18</text>
<text x="250.6" y="211.9">10</text>
<text x="250.6" y="214.4">11</text>
<text x="254.2" y="210.6">AD0</text>
<text x="254.2" y="213.1">REGOUT</text>
<text x="254.2" y="215.7">FSYNC</text>
<text x="271.9" y="215.7">NC</text>
<text x="271.9" y="213.1">NC</text>
<text x="271.9" y="210.6">NC</text>
<text x="276.2" y="214.4">14</text>
<text x="276.2" y="211.9">15</text>
<text x="250.6" y="217">12</text>
<text x="254.2" y="218.2">INT</text>
<text x="270.4" y="218.2">VDD</text>
<text x="276.2" y="217">13</text>
<text x="128.7" y="261.9">5</text>
<text x="131" y="263.2">SW</text>
<text x="141.2" y="263.2">EN</text>
<text x="145.4" y="261.9">1</text>
<text x="193.3" y="262.2">1</text>
<text x="196.3" y="263.2">IN</text>
<text x="75.5" y="267.8">1</text>
<text x="75.5" y="265.2">2</text>
<text x="77.9" y="269">1</text>
<text x="77.9" y="266.5">2</text>
<text x="91" y="267.2" transform="rotate(-90 91 267.2)">1</text>
<text x="93.6" y="267.2" transform="rotate(-90 93.6 267.2)">2</text>
<text x="96.1" y="267.2" transform="rotate(-90 96.1 267.2)">3</text>
<text x="128.7" y="267">4</text>
<text x="131" y="268.3">GND</text>
<text x="138.1" y="265.7">VOUT</text>
<text x="141.1" y="268.3">NC</text>
<text x="145.4" y="264.5">2</text>
<text x="145.4" y="267">3</text>
<text x="193.3" y="267.2">2</text>
<text x="196.3" y="268.3">GND</text>
<text x="203.3" y="265.7">OUT</text>
<text x="209.8" y="269.8">4</text>
<text x="209.8" y="264.7">5</text>
<text x="193.3" y="272.3">3</text>
<text x="196.3" y="273.3">EN</text>
<text x="198.7" y="270.8">BYP/ADJ</text>
</g>
<g font-size="2.2" fill="#00f">
<text x="152.7" y="22.9">PPM(PA0)</text>
<text x="256.5" y="23.9">USART1_TX(PA9)</text>
<text x="256.5" y="26.5">USART1_RX(PA10)</text>
<text x="285" y="55.9">0.1u</text>
<text x="374.1" y="57">1N5819W2</text>
<text x="55.1" y="61.8">1N5819W2</text>
<text x="276.1" y="63.3">TIM4_CH4(PB9)</text>
<text x="276.1" y="65.8">TIM4_CH3(PB8)</text>
<text x="164.3" y="66.9">10K</text>
<text x="172" y="68.9">NRST</text>
<text x="212.9" y="70.9">OSC_OUT(PD1)</text>
<text x="214.1" y="68.4">OSC_IN(PD0)</text>
<text x="276.1" y="70.9">TIM4_CH2(PB7)</text>
<text x="298.2" y="67.6">10K</text>
<text x="340.4" y="70.2">TIM4_CH1(PB6)</text>
<text x="362.5" y="69.1">1K</text>
<text x="380.2" y="67.9">SI2302</text>
<text x="21.3" y="75">TIM4_CH4(PB9)</text>
<text x="43.4" y="74">1K</text>
<text x="61.2" y="72.7">SI2302</text>
<text x="222.8" y="73.5">NRST</text>
<text x="276.1" y="73.5">TIM4_CH1(PB6)</text>
<text x="170.7" y="80.1">0.1u</text>
<text x="209.3" y="82.6">0.1u</text>
<text x="219.7" y="81.1">PPM(PA0)10</text>
<text x="276.1" y="81.1">LED1(PB3)</text>
<text x="276.1" y="78.5">LED2(PB4)</text>
<text x="370.6" y="81.6">10K</text>
<text x="51.6" y="86.4">10K</text>
<text x="276.1" y="86.2">SWCLK(PA14)</text>
<text x="298.4" y="87.2">0.1u</text>
<text x="213.6" y="91.2">BAT_DEC(PA4) 14</text>
<text x="276.1" y="93.8">SWDIO(PA13)</text>
<text x="276.1" y="101.4">USART1_RX(PA10)</text>
<text x="148.1" y="102.4">22p</text>
<text x="161.5" y="102.7">OSC_IN(PD0)</text>
<text x="276.1" y="103.9">USART1_TX(PA9)</text>
<text x="155.4" y="110">-</text>
<text x="159.3" y="110.8">1M</text>
<text x="160.3" y="112.8">OSC_OUT(PD1)</text>
<text x="211.8" y="109">I2C2_SCL(PB10) 21</text>
<text x="211.8" y="111.6">I2C2_SDA(PB11) 22</text>
<text x="148.3" y="116.1">22p</text>
<text x="220.7" y="120.2">0.1u</text>
<text x="232.9" y="121.7">STM32F103C8T6</text>
<text x="147.4" y="165.4" transform="rotate(-90 147.4 165.4)">GH1.25-4PWBPZ</text>
<text x="51.6" y="174.6">1N5819W2</text>
<text x="372.9" y="175.8">1N5819W2</text>
<text x="57.7" y="185.5">SI2302</text>
<text x="17.8" y="187.8">TIM4_CH3(PB8)</text>
<text x="39.9" y="186.7">1K</text>
<text x="297.4" y="187.8">4.7k</text>
<text x="303.3" y="187.8">4.7k</text>
<text x="339.1" y="189">TIM4_CH2(PB7)</text>
<text x="361.2" y="188">1K</text>
<text x="379" y="186.7">SI2302</text>
<text x="48" y="199.2">10K</text>
<text x="237.7" y="202">0.01u</text>
<text x="281.9" y="203.3">2200p</text>
<text x="369.3" y="200.5">10K</text>
<text x="132.1" y="207.6">LED1(PB3)</text>
<text x="149.1" y="206.6">470R</text>
<text x="132.1" y="215.2">LED2(PB4)</text>
<text x="149.1" y="214.2">470R</text>
<text x="244.3" y="211.6">0.1u</text>
<text x="225.8" y="218">4.7k</text>
<text x="253.2" y="221.5">MPU-6050</text>
<text x="272.5" y="224.6">0.1u</text>
<text x="109.5" y="255.3">3.3uH</text>
<text x="29" y="259.9">10K</text>
<text x="36.3" y="263.2">BAT_DEC(PA4)</text>
<text x="96.5" y="260.2">SS13</text>
<text x="116.8" y="264.2">0.3R</text>
<text x="29.5" y="271.3">1K</text>
<text x="36.6" y="271.6">0.1u</text>
<text x="85.1" y="275.1">HX SS12D10G4</text>
<text x="103.4" y="270.6">10u</text>
<text x="116.8" y="274.6">4.7n</text>
<text x="130.6" y="271.8">PW5100</text>
<text x="154.2" y="273.1">22u</text>
<text x="166.1" y="273.1">10u</text>
<text x="173.5" y="273.1">0.1u</text>
<text x="181.6" y="275.6">10R</text>
<text x="220.5" y="274.1">10u</text>
<text x="227.8" y="274.1">0.1u</text>
<text x="194.6" y="279.7">SPX5205M5-L-3-3/TR</text>
</g>
<text font-size="2.2" fill="#3f0" x="236" y="225.9">AD0下拉，地址为0x68</text>
<g font-size="1.5" fill="#000080">
<text x="384.8" y="51.8">H2</text>
<text x="65.8" y="56.6">H3</text>
<text x="232.9" y="55.8">U1</text>
<text x="62.2" y="169.4">H6</text>
<text x="383.5" y="170.6">H7</text>
<text x="70.1" y="262.1">H10</text>
</g>
</svg>
